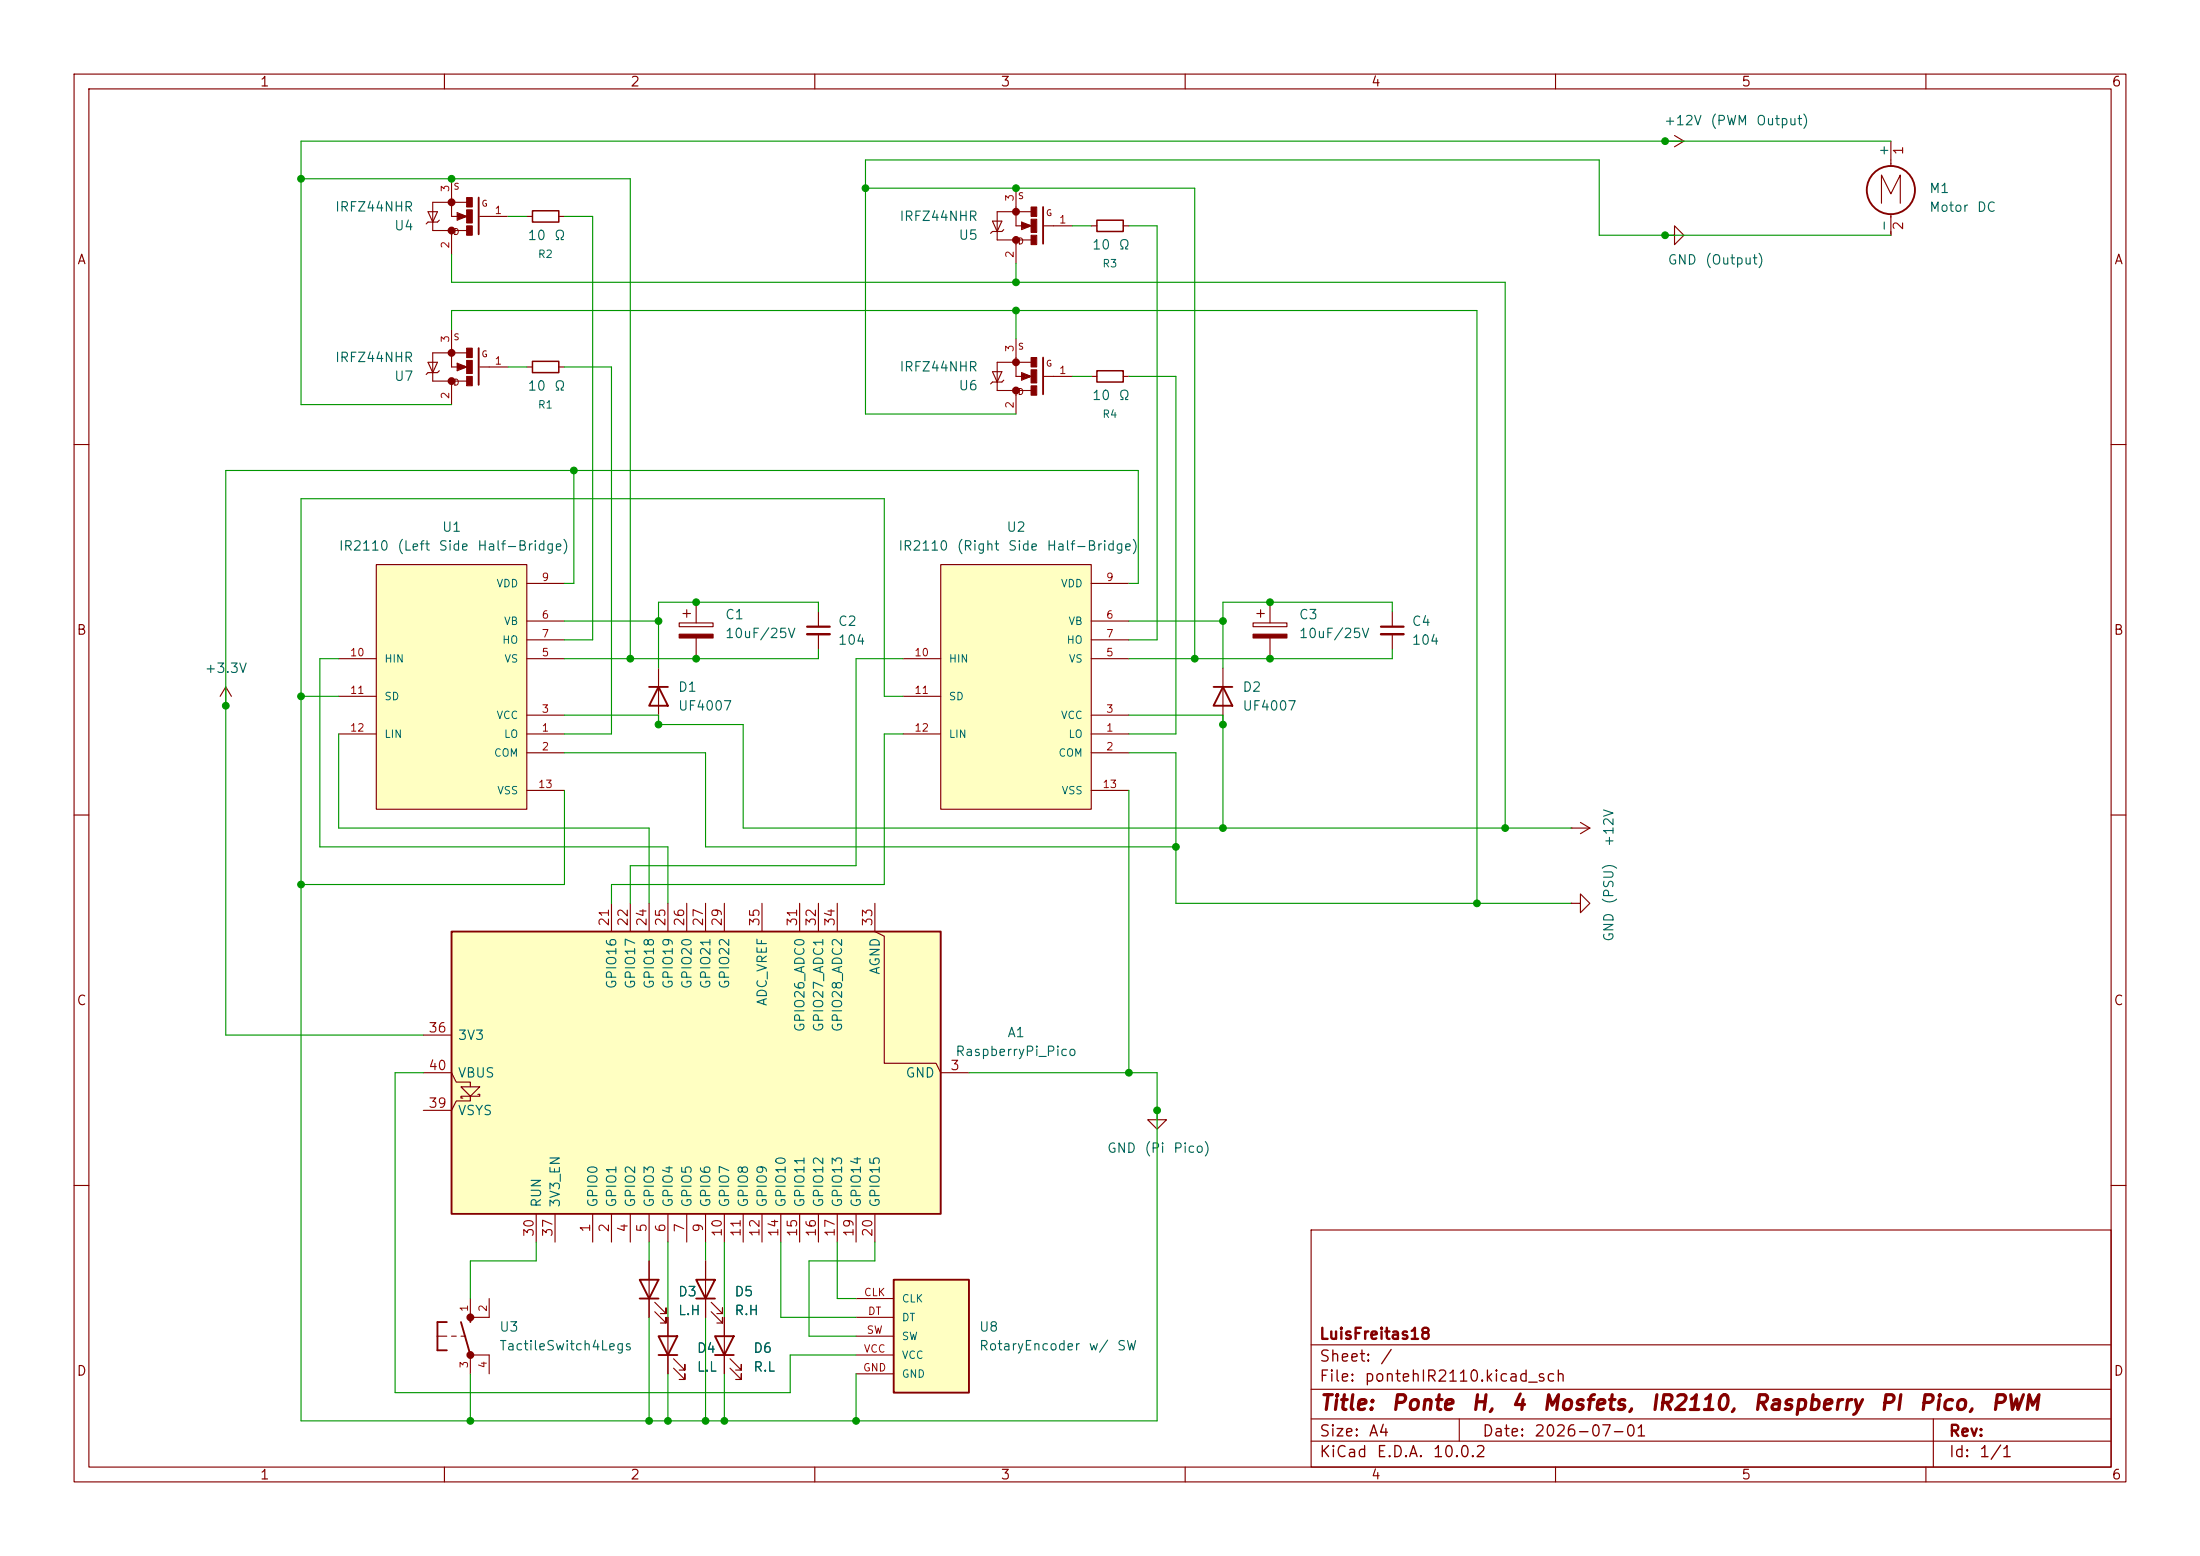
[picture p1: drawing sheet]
<svg xmlns="http://www.w3.org/2000/svg" width="297mm" height="210mm" viewBox="0 0 297 210" stroke-linecap="round" stroke-linejoin="round" font-family="sans-serif">
<g fill="none" stroke="#840000" stroke-width=".15">
<path d="M10 10h277v190h-277zM12 12h273v186h-273zM60 10v2M110 10v2M160 10v2M210 10v2M224.8 19.1h.1M224.8 19.1h2.5M226.1 18.3l1.2 .8M227.3 19.1l-1.2 .7M260 10v2M224.8 31.8h1.3v-1.3l1.2 1.3-1.2 1.2v-1.2"/>
<path d="M224.8 31.8h.1M10 60h2M285 60h2M165.1 90.2v7.6M10 110h2M212.1 111.8h.1M212.1 111.8h2.5M213.4 111l1.2 .8M214.6 111.8l-1.2 .7M285 110h2M212.1 121.9h1.3v-1.2l1.2 1.2-1.2 1.3v-1.3M212.1 121.9h.1"/>
<path d="M10 160h2M177 166h108v32h-108zM285 160h2M60 198v2M110 198v2M160 198v2M177 194.5h108M177 191.5h108M177 187.5h108M177 181.5h108M197 191.5v3M210 198v2"/>
<path d="M260 198v2M261 191.5v6.5"/>
</g>
<path d="M163.8 92.7h2.6M165.1 92.7l1.3 2.6h-2.6z" fill="none" stroke="#840000" stroke-width=".25"/>
<path d="M50.8 76.2h20.3v33h-20.3z" fill="#ffffc2"/>
<g fill="none" stroke="#840000" stroke-width=".15">
<path d="M255.3 19.1v3.3M57.8 28.6h1.3l-.7 1.4zM59.3 29.7l-.2 .3h-1.3l-.3 .2M61 24.1v5.1h.8M61 31.1v3.2M61.7 28.7l1.3 .5-1.3 .5zM63 27.3h-4.6v3.8h4.6M64.8 29.2h3.8M71.1 29.2h.8M75.4 29.2h.8M147.3 30.5h.8M151.6 30.5h.8"/>
<path d="M254 27.4v-3.8l1.3 2.6 1.2-2.6v3.8M255.3 28.9v2.9M57.8 48.9h1.3l-.7 1.4zM59.3 50l-.2 .3h-1.3l-.3 .2M61 44.5v5h.8M61 51.4v3.2M61.7 49l1.3 .5-1.3 .5zM63 47.6h-4.6v3.8h4.6M64.8 49.5h3.8M71.1 49.5h.8M75.4 49.5h.8M134 50.2h1.3l-.7 1.4z"/>
<path d="M135.5 51.3l-.2 .3h-1.3l-.3 .2M137.2 45.7v5.1h.8M137.2 52.7v3.2M137.9 50.3l1.3 .5-1.3 .5zM139.2 48.9h-4.6v3.8h4.6M141 50.8h3.8M147.3 50.8h.8M151.6 50.8h.8M50.8 76.2h20.3v33h-20.3zM71.1 78.7h5.1M30.5 95.3h.1M30.5 92.7l-.8 1.3"/>
<path d="M30.5 92.7l.7 1.3M30.5 92.7v2.6M45.7 99.1h5.1M45.7 88.9h5.1M45.7 94h5.1M71.1 99.1h5.1M71.1 96.5h5.1M71.1 88.9h5.1M71.1 83.8h5.1M71.1 86.4h5.1M88.9 90.2v7.6M91.7 84.1h4.6v.5h-4.6z"/>
<path d="M92.2 82.8h1M92.7 82.3v1M94 81.3v2.8M94 86.1v2.8M110.5 82.6v2M110.5 85.6v2M169.2 84.1h4.5v.5h-4.5zM169.7 82.8h1M170.2 82.3v1M171.4 81.3v2.8M171.4 86.1v2.8M188 82.6v2"/>
<path d="M188 85.6v2M71.1 101.6h5.1M71.1 106.7h5.1"/>
</g>
<g fill="#840000" stroke="#840000" stroke-width=".15">
<path d="M169.2 85.6h4.5v.5h-4.5z"/>
<path d="M91.7 85.6h4.6v.5h-4.6z"/>
</g>
<path d="M62.1 29.2h-.3v-.2l.9 .2-.9 .3M62.1 49.5h-.3v-.2l.9 .2-.9 .3M138.3 50.8h-.3v-.3l.9 .3-.9 .3M109 84.6h3M186.4 84.6h3.1" fill="none" stroke="#840000" stroke-width=".3"/>
<path d="M109 85.6h3M186.4 85.6h3.1" fill="none" stroke="#840000" stroke-width=".33"/>
<g fill="none" stroke="#840000" stroke-width=".25">
<path d="M64.6 26.7v4.9M64.6 47v4.9M140.8 48.3v4.9M87.6 92.7h2.6M88.9 92.7l1.3 2.6h-2.6z"/>
<circle cx="255.3" cy="25.7" r="3.3"/>
</g>
<path d="M71.9 28.4h3.5v1.6h-3.5zM148.1 29.7h3.5v1.5h-3.5zM71.9 48.8h3.5v1.5h-3.5zM148.1 50h3.5v1.6h-3.5z" fill="none" stroke="#840000" stroke-width=".2"/>
<g fill="#840000" stroke="#840000" stroke-width=".14">
<path d="M63 30.5h.8v1.2h-.8z"/>
<path d="M63 28.3h.8v1.8h-.8z"/>
<path d="M63 26.7h.8v1.2h-.8z"/>
<path d="M63 50.8h.8v1.3h-.8z"/>
<path d="M63 48.6h.8v1.8h-.8z"/>
<path d="M63 47h.8v1.3h-.8z"/>
<path d="M139.2 52.1h.8v1.2h-.8z"/>
<path d="M139.2 49.9h.8v1.8h-.8z"/>
<path d="M139.2 48.3h.8v1.2h-.8z"/>
</g>
<g fill="#840000" stroke="#840000" stroke-width=".41">
<circle cx="61" cy="31.1" r=".33"/>
<circle cx="61" cy="27.3" r=".33"/>
<circle cx="61" cy="51.4" r=".33"/>
<circle cx="61" cy="47.6" r=".33"/>
<circle cx="137.2" cy="52.7" r=".33"/>
<circle cx="137.2" cy="48.9" r=".33"/>
</g>
<path d="M127 76.2h20.3v33h-20.3z" fill="#ffffc2"/>
<g fill="none" stroke="#840000" stroke-width=".15">
<path d="M134 29.8h1.3l-.7 1.4zM135.5 31l-.2 .2h-1.3l-.3 .3M137.2 25.4v5.1h.8M137.2 32.4v3.2M137.9 30l1.3 .5-1.3 .5zM139.2 28.6h-4.6v3.8h4.6M141 30.5h3.8M127 76.2h20.3v33h-20.3zM147.3 78.7h5.1M121.9 99.1h5.1M121.9 88.9h5.1M121.9 94h5.1"/>
<path d="M147.3 99.1h5.1M147.3 96.5h5.1M147.3 88.9h5.1M147.3 83.8h5.1M147.3 86.4h5.1M147.3 101.6h5.1M147.3 106.7h5.1M63.5 175.3v2.5h2.5v-2.5M87.6 170.2v7.6M88.4 177l1.5 1.6v-.8v.8h-.7M88.4 175.8l1.5 1.5v-.8v.8h-.7M90.2 177.8v7.6"/>
<path d="M97.8 177.8v7.6M59.1 180.3h1.2M61 180.3h.6M62.2 180.3h.7M63.5 185.4v-2.5h2.5v2.5M90.9 184.7l1.6 1.5v-.8v.8h-.8M90.9 183.4l1.6 1.5v-.7v.7h-.8M98.6 184.7l1.5 1.5v-.8v.8h-.8M98.6 183.4l1.5 1.5v-.7v.7h-.8"/>
</g>
<path d="M140.8 27.9v5M60.3 178.4h-1.2v3.8h1.2M62.2 178.4l1.3 4.5M63.5 177.8v.6M86.4 172.7h2.5l-1.3 2.6zM86.4 175.3h2.5M88.9 180.3h2.5l-1.2 2.6zM88.9 182.9h2.5M96.5 180.3h2.6l-1.3 2.6zM96.5 182.9h2.6" fill="none" stroke="#840000" stroke-width=".25"/>
<g fill="#840000" stroke="#840000" stroke-width=".41">
<circle cx="63.5" cy="177.8" r=".33"/>
<circle cx="63.5" cy="182.9" r=".33"/>
<circle cx="137.2" cy="32.4" r=".33"/>
<circle cx="137.2" cy="28.6" r=".33"/>
</g>
<g fill="#840000" stroke="#840000" stroke-width=".14">
<path d="M139.2 31.8h.8v1.2h-.8z"/>
<path d="M139.2 29.6h.8v1.8h-.8z"/>
<path d="M139.2 27.9h.8v1.3h-.8z"/>
</g>
<path d="M138.3 30.5h-.3v-.3l.9 .3-.9 .2" fill="none" stroke="#840000" stroke-width=".3"/>
<path d="M61 125.7h66v38.1h-66z" fill="#ffffc2"/>
<path d="M61 125.7h66v38.1h-66zM94 172.7h2.5l-1.3 2.6zM94 175.3h2.5" fill="none" stroke="#840000" stroke-width=".25"/>
<g fill="none" stroke="#840000" stroke-width=".15">
<path d="M57.1 139.7h3.9M82.5 121.9v3.8M85.1 121.9v3.8M87.6 121.9v3.8M90.2 121.9v3.8M92.7 121.9v3.8M95.2 121.9v3.8M97.8 121.9v3.8M102.9 121.9v3.8M107.9 121.9v3.8M110.5 121.9v3.8M113 121.9v3.8"/>
<path d="M118.1 121.9v3.8l1.3 .7v17.1h7l.6 1.3h3.8M57.1 144.8h3.9l.6 1.3h1.9v.6M62.2 146.7h2.6l-1.3 1.3zM63.5 148v.6h-1.9l-.6 1.3h-3.9M64.5 147.7h.3v.3h-2.6v.2h.3M156.2 149.9v1.2h1.3l-1.3 1.3-1.3-1.3h1.3M156.2 149.9h.1M72.4 163.8v3.8M74.9 163.8v3.8M80 163.8v3.8M82.5 163.8v3.8M85.1 163.8v3.8"/>
<path d="M87.6 163.8v3.8M90.2 163.8v3.8M92.7 163.8v3.8M95.2 163.8v3.8M95.2 170.2v7.6M96 177l1.5 1.6v-.8v.8h-.7M96 175.8l1.5 1.5v-.8v.8h-.7M97.8 163.8v3.8M100.3 163.8v3.8M102.9 163.8v3.8M105.4 163.8v3.8M107.9 163.8v3.8"/>
<path d="M110.5 163.8v3.8M113 163.8v3.8M115.6 163.8v3.8M118.1 163.8v3.8"/>
</g>
<path d="M120.6 172.7h10.2v15.3h-10.2z" fill="#ffffc2"/>
<path d="M120.6 172.7h10.2v15.3h-10.2z" fill="none" stroke="#840000" stroke-width=".25"/>
<g fill="none" stroke="#840000" stroke-width=".15">
<path d="M87.6 170.2v2.5M87.6 175.3v2.5M90.2 177.8v2.5M95.2 170.2v2.5M95.2 175.3v2.5M97.8 177.8v2.5M115.6 175.3h5M115.6 177.8h5M90.2 182.9v2.5M97.8 182.9v2.5M115.6 185.4h5M115.6 180.3h5"/>
<path d="M115.6 182.9h5"/>
</g>
<g fill="none" stroke="#009600" stroke-width=".15">
<path d="M255.3 19.1h-214.7v35.5h20.4M40.6 24.1h44.5v64.8M61 34.3v3.8h142.2v73.7M68.6 29.2h2.5M76.2 29.2h3.8v57.2h-3.8M116.8 25.4h44.5v63.5M137.2 35.6v2.5M144.8 30.5h2.5M152.4 30.5h3.8v55.9h-3.8M255.3 31.8h-39.4v-10.2h-99.1v34.3h20.4M61 44.5v-2.6h138.4v80M68.6 49.5h2.5"/>
<path d="M76.2 49.5h6.3v49.6h-6.3M137.2 41.9v3.8M144.8 50.8h2.5M152.4 50.8h6.3v48.3h-6.3M77.5 63.5v15.2h-1.3M152.4 78.7h1.3v-15.2h-123.2v76.2h26.6M40.6 94h5.1M45.7 99.1v12.7h41.9v10.1M45.7 88.9h-2.5v25.4h47v7.6M76.2 96.5h12.7v1.3h11.4v14h111.8M76.2 83.8h12.7M110.5 87.6v1.3h-34.3"/>
<path d="M110.5 82.6v-1.3h-21.6v8.9M121.9 94h-2.5v-26.7h-78.8v124.5h115.6v-47h-25.4M121.9 99.1h-2.5v20.3h-36.9v2.5M121.9 88.9h-6.3v27.9h-30.5v5.1M152.4 96.5h12.7v15.3M152.4 83.8h12.7M188 82.6v-1.3h-22.9v8.9M188 87.6v1.3h-35.6M76.2 101.6h19v12.7h63.5M76.2 106.7v12.7h-35.6M152.4 101.6h6.3v20.3h53.4M152.4 106.7v38.1"/>
<path d="M57.1 144.8h-3.8v43.2h53.4v-5.1h8.9M72.4 167.6v2.6h-8.9v5.1M87.6 167.6v2.6M87.6 177.8v14M90.2 167.6v10.2M95.2 167.6v2.6M95.2 177.8v14M97.8 167.6v10.2M105.4 167.6v10.2h10.2M113 167.6v7.7h2.6M118.1 167.6v2.6h-8.9v10.1h6.4M63.5 185.4v6.4"/>
<path d="M90.2 185.4v6.4M97.8 185.4v6.4M115.6 185.4v6.4"/>
</g>
<g fill="#009600" stroke="#009600" stroke-width=".14">
<circle cx="165.1" cy="83.8" r=".46"/>
<circle cx="165.1" cy="97.8" r=".46"/>
<circle cx="171.4" cy="88.9" r=".46"/>
<circle cx="171.4" cy="81.3" r=".46"/>
<circle cx="224.8" cy="31.8" r=".46"/>
<circle cx="224.8" cy="19.1" r=".46"/>
<circle cx="161.3" cy="88.9" r=".46"/>
<circle cx="165.1" cy="111.8" r=".46"/>
<circle cx="199.4" cy="121.9" r=".46"/>
<circle cx="203.2" cy="111.8" r=".46"/>
<circle cx="40.6" cy="119.4" r=".46"/>
<circle cx="30.5" cy="95.3" r=".46"/>
<circle cx="77.5" cy="63.5" r=".46"/>
<circle cx="40.6" cy="94" r=".46"/>
<circle cx="116.8" cy="25.4" r=".46"/>
<circle cx="61" cy="24.1" r=".46"/>
<circle cx="40.6" cy="24.1" r=".46"/>
<circle cx="88.9" cy="83.8" r=".46"/>
<circle cx="94" cy="88.9" r=".46"/>
<circle cx="94" cy="81.3" r=".46"/>
<circle cx="88.9" cy="97.8" r=".46"/>
<circle cx="85.1" cy="88.9" r=".46"/>
<circle cx="63.5" cy="191.8" r=".46"/>
<circle cx="90.2" cy="191.8" r=".46"/>
<circle cx="95.2" cy="191.8" r=".46"/>
<circle cx="87.6" cy="191.8" r=".46"/>
<circle cx="97.8" cy="191.8" r=".46"/>
<circle cx="115.6" cy="191.8" r=".46"/>
<circle cx="152.4" cy="144.8" r=".46"/>
<circle cx="156.2" cy="149.9" r=".46"/>
<circle cx="158.7" cy="114.3" r=".46"/>
<circle cx="137.2" cy="41.9" r=".46"/>
<circle cx="137.2" cy="25.4" r=".46"/>
<circle cx="137.2" cy="38.1" r=".46"/>
</g>
<g font-size="2" fill="#840000">
<text x="178" y="190.8">Title:</text>
<text x="187.7" y="190.8">Ponte</text>
<text x="198.5" y="190.8">H,</text>
<text x="203.8" y="190.8">4</text>
<text x="208.1" y="190.8">Mosfets,</text>
<text x="222.7" y="190.8">IR2110,</text>
<text x="236.5" y="190.8">Raspberry</text>
<text x="253.6" y="190.8">PI</text>
<text x="258.9" y="190.8">Pico,</text>
<text x="268.6" y="190.8">PWM</text>
</g>
<g font-size="1.5" fill="#840000">
<text x="178" y="184.2">Sheet:</text>
<text x="178" y="181.2">LuisFreitas18</text>
<text x="186.2" y="184.2">/</text>
<text x="178" y="186.9">File:</text>
<text x="184.1" y="186.9">pontehIR2110.kicad_sch</text>
<text x="178" y="197.1">KiCad</text>
<text x="178" y="194.3">Size:</text>
<text x="184.7" y="194.3">A4</text>
<text x="185.7" y="197.1">E.D.A.</text>
<text x="193.3" y="197.1">10.0.2</text>
<text x="200" y="194.3">Date:</text>
<text x="207" y="194.3">2026-07-01</text>
<text x="263" y="194.3">Rev:</text>
<text x="263" y="197.1">Id:</text>
<text x="267.1" y="197.1">1/1</text>
</g>
<g font-size="1.3" fill="#840000">
<text x="35" y="12">1</text>
<text x="85" y="12">2</text>
<text x="135" y="12">3</text>
<text x="185" y="12">4</text>
<text x="235" y="12">5</text>
<text x="285" y="12">6</text>
<text x="10.3" y="36">A</text>
<text x="285.3" y="36">A</text>
<text x="10.3" y="86">B</text>
<text x="285.3" y="86">B</text>
<text x="10.3" y="136">C</text>
<text x="285.3" y="136">C</text>
<text x="10.3" y="186">D</text>
<text x="285.3" y="186">D</text>
<text x="35" y="200">1</text>
<text x="85" y="200">2</text>
<text x="135" y="200">3</text>
<text x="185" y="200">4</text>
<text x="235" y="200">5</text>
<text x="285" y="200">6</text>
</g>
<g font-size="1.3" fill="#006464">
<text x="224.5" y="17.2">+12V</text>
<text x="230.8" y="17.2">(PWM</text>
<text x="237" y="17.2">Output)</text>
<text x="255.2" y="21.2" transform="rotate(-90 255.2 21.2)">+</text>
<text x="45.1" y="28.9">IRFZ44NHR</text>
<text x="260.4" y="26.4">M1</text>
<text x="260.4" y="28.9">Motor</text>
<text x="266.8" y="28.9">DC</text>
<text x="53.1" y="31.4">U4</text>
<text x="71.1" y="32.7">10</text>
<text x="74.7" y="32.7">Ω</text>
<text x="121.3" y="30.1">IRFZ44NHR</text>
<text x="129.3" y="32.7">U5</text>
<text x="147.3" y="34">10</text>
<text x="150.9" y="34">Ω</text>
<text x="255.2" y="31.4" transform="rotate(-90 255.2 31.4)">-</text>
<text x="225.1" y="36">GND</text>
<text x="230.1" y="36">(Output)</text>
<text x="45.1" y="49.2">IRFZ44NHR</text>
<text x="53.1" y="51.7">U7</text>
<text x="71.1" y="53">10</text>
<text x="74.7" y="53">Ω</text>
<text x="121.3" y="50.5">IRFZ44NHR</text>
<text x="129.3" y="53">U6</text>
<text x="147.3" y="54.3">10</text>
<text x="150.9" y="54.3">Ω</text>
<text x="45.6" y="74.6">IR2110</text>
<text x="53.5" y="74.6">(Left</text>
<text x="59.1" y="74.6">Side</text>
<text x="59.6" y="72.1">U1</text>
<text x="64.3" y="74.6">Half-Bridge)</text>
<text x="121.2" y="74.6">IR2110</text>
<text x="129.1" y="74.6">(Right</text>
<text x="135.8" y="72.1">U2</text>
<text x="136" y="74.6">Side</text>
<text x="141.2" y="74.6">Half-Bridge)</text>
<text x="97.8" y="83.9">C1</text>
<text x="175.3" y="83.9">C3</text>
<text x="97.8" y="86.4">10uF/25V</text>
<text x="113" y="84.8">C2</text>
<text x="113" y="87.3">104</text>
<text x="175.3" y="86.4">10uF/25V</text>
<text x="190.5" y="84.8">C4</text>
<text x="190.5" y="87.3">104</text>
<text x="27.5" y="91.1">+3.3V</text>
<text x="91.4" y="93.7">D1</text>
<text x="167.6" y="93.7">D2</text>
<text x="91.4" y="96.2">UF4007</text>
<text x="167.6" y="96.2">UF4007</text>
<text x="218.1" y="114.4" transform="rotate(-90 218.1 114.4)">+12V</text>
<text x="218.1" y="122.2" transform="rotate(-90 218.1 122.2)">(PSU)</text>
<text x="119.1" y="131.7" transform="rotate(-90 119.1 131.7)">AGND</text>
<text x="218.1" y="127.2" transform="rotate(-90 218.1 127.2)">GND</text>
<text x="83.5" y="133.6" transform="rotate(-90 83.5 133.6)">GPIO16</text>
<text x="86.1" y="133.6" transform="rotate(-90 86.1 133.6)">GPIO17</text>
<text x="88.6" y="133.6" transform="rotate(-90 88.6 133.6)">GPIO18</text>
<text x="91.1" y="133.6" transform="rotate(-90 91.1 133.6)">GPIO19</text>
<text x="93.7" y="133.6" transform="rotate(-90 93.7 133.6)">GPIO20</text>
<text x="96.2" y="133.6" transform="rotate(-90 96.2 133.6)">GPIO21</text>
<text x="98.8" y="133.6" transform="rotate(-90 98.8 133.6)">GPIO22</text>
<text x="103.8" y="135.9" transform="rotate(-90 103.8 135.9)">ADC_VREF</text>
<text x="61.7" y="140.7">3V3</text>
<text x="108.9" y="139.4" transform="rotate(-90 108.9 139.4)">GPIO26_ADC0</text>
<text x="111.5" y="139.4" transform="rotate(-90 111.5 139.4)">GPIO27_ADC1</text>
<text x="114" y="139.4" transform="rotate(-90 114 139.4)">GPIO28_ADC2</text>
<text x="128.9" y="142.8">RaspberryPi_Pico</text>
<text x="135.9" y="140.3">A1</text>
<text x="61.7" y="145.8">VBUS</text>
<text x="122.2" y="145.8">GND</text>
<text x="61.7" y="150.8">VSYS</text>
<text x="149.4" y="155.9">GND</text>
<text x="154.4" y="155.9">(Pi</text>
<text x="158.3" y="155.9">Pico)</text>
<text x="73.4" y="163.1" transform="rotate(-90 73.4 163.1)">RUN</text>
<text x="75.9" y="163.1" transform="rotate(-90 75.9 163.1)">3V3_EN</text>
<text x="81" y="163.1" transform="rotate(-90 81 163.1)">GPIO0</text>
<text x="83.5" y="163.1" transform="rotate(-90 83.5 163.1)">GPIO1</text>
<text x="86.1" y="163.1" transform="rotate(-90 86.1 163.1)">GPIO2</text>
<text x="88.6" y="163.1" transform="rotate(-90 88.6 163.1)">GPIO3</text>
<text x="91.1" y="163.1" transform="rotate(-90 91.1 163.1)">GPIO4</text>
<text x="93.7" y="163.1" transform="rotate(-90 93.7 163.1)">GPIO5</text>
<text x="96.2" y="163.1" transform="rotate(-90 96.2 163.1)">GPIO6</text>
<text x="98.8" y="163.1" transform="rotate(-90 98.8 163.1)">GPIO7</text>
<text x="101.3" y="163.1" transform="rotate(-90 101.3 163.1)">GPIO8</text>
<text x="103.8" y="163.1" transform="rotate(-90 103.8 163.1)">GPIO9</text>
<text x="106.4" y="163.1" transform="rotate(-90 106.4 163.1)">GPIO10</text>
<text x="108.9" y="163.1" transform="rotate(-90 108.9 163.1)">GPIO11</text>
<text x="111.5" y="163.1" transform="rotate(-90 111.5 163.1)">GPIO12</text>
<text x="114" y="163.1" transform="rotate(-90 114 163.1)">GPIO13</text>
<text x="116.5" y="163.1" transform="rotate(-90 116.5 163.1)">GPIO14</text>
<text x="119.1" y="163.1" transform="rotate(-90 119.1 163.1)">GPIO15</text>
<text x="91.4" y="175.3">D3</text>
<text x="91.4" y="177.8">L.H</text>
<text x="99.1" y="175.3">D5</text>
<text x="99.1" y="177.8">R.H</text>
<text x="67.3" y="182.6">TactileSwitch4Legs</text>
<text x="67.3" y="180">U3</text>
<text x="94" y="182.9">D4</text>
<text x="94" y="185.4">L.L</text>
<text x="101.6" y="182.9">D6</text>
<text x="101.6" y="185.4">R.L</text>
<text x="132.1" y="180">U8</text>
<text x="132.1" y="182.6">RotaryEncoder</text>
<text x="146.9" y="182.6">w/</text>
<text x="150.7" y="182.6">SW</text>
</g>
<g font-size="1.3" fill="#a90000">
<text x="257.2" y="21" transform="rotate(-90 257.2 21)">1</text>
<text x="257.2" y="31.2" transform="rotate(-90 257.2 31.2)">2</text>
<text x="82.5" y="125.1" transform="rotate(-90 82.5 125.1)">21</text>
<text x="85.1" y="125.1" transform="rotate(-90 85.1 125.1)">22</text>
<text x="87.6" y="125.1" transform="rotate(-90 87.6 125.1)">24</text>
<text x="90.1" y="125.1" transform="rotate(-90 90.1 125.1)">25</text>
<text x="92.7" y="125.1" transform="rotate(-90 92.7 125.1)">26</text>
<text x="95.2" y="125.1" transform="rotate(-90 95.2 125.1)">27</text>
<text x="97.8" y="125.1" transform="rotate(-90 97.8 125.1)">29</text>
<text x="102.8" y="125.1" transform="rotate(-90 102.8 125.1)">35</text>
<text x="107.9" y="125.1" transform="rotate(-90 107.9 125.1)">31</text>
<text x="110.5" y="125.1" transform="rotate(-90 110.5 125.1)">32</text>
<text x="113" y="125.1" transform="rotate(-90 113 125.1)">34</text>
<text x="118.1" y="125.1" transform="rotate(-90 118.1 125.1)">33</text>
<text x="57.7" y="139.7">36</text>
<text x="57.7" y="149.8">39</text>
<text x="57.7" y="144.8">40</text>
<text x="128.2" y="144.8">3</text>
<text x="72.4" y="167" transform="rotate(-90 72.4 167)">30</text>
<text x="74.9" y="167" transform="rotate(-90 74.9 167)">37</text>
<text x="80" y="166.4" transform="rotate(-90 80 166.4)">1</text>
<text x="82.5" y="166.4" transform="rotate(-90 82.5 166.4)">2</text>
<text x="85.1" y="166.4" transform="rotate(-90 85.1 166.4)">4</text>
<text x="87.6" y="166.4" transform="rotate(-90 87.6 166.4)">5</text>
<text x="90.1" y="166.4" transform="rotate(-90 90.1 166.4)">6</text>
<text x="92.7" y="166.4" transform="rotate(-90 92.7 166.4)">7</text>
<text x="95.2" y="166.4" transform="rotate(-90 95.2 166.4)">9</text>
<text x="97.8" y="167" transform="rotate(-90 97.8 167)">10</text>
<text x="100.3" y="167" transform="rotate(-90 100.3 167)">11</text>
<text x="102.8" y="167" transform="rotate(-90 102.8 167)">12</text>
<text x="105.4" y="167" transform="rotate(-90 105.4 167)">14</text>
<text x="107.9" y="167" transform="rotate(-90 107.9 167)">15</text>
<text x="110.5" y="167" transform="rotate(-90 110.5 167)">16</text>
<text x="113" y="167" transform="rotate(-90 113 167)">17</text>
<text x="115.5" y="167" transform="rotate(-90 115.5 167)">19</text>
<text x="118.1" y="167" transform="rotate(-90 118.1 167)">20</text>
</g>
<g font-size="1" fill="#a90000">
<text x="60.9" y="26" transform="rotate(-90 60.9 26)">3</text>
<text x="66.7" y="29.1">1</text>
<text x="137.1" y="27.3" transform="rotate(-90 137.1 27.3)">3</text>
<text x="60.9" y="33.6" transform="rotate(-90 60.9 33.6)">2</text>
<text x="137.1" y="34.9" transform="rotate(-90 137.1 34.9)">2</text>
<text x="142.9" y="30.4">1</text>
<text x="60.9" y="46.3" transform="rotate(-90 60.9 46.3)">3</text>
<text x="137.1" y="47.6" transform="rotate(-90 137.1 47.6)">3</text>
<text x="60.9" y="54" transform="rotate(-90 60.9 54)">2</text>
<text x="66.7" y="49.5">1</text>
<text x="142.9" y="50.7">1</text>
<text x="137.1" y="55.2" transform="rotate(-90 137.1 55.2)">2</text>
<text x="73" y="83.7">6</text>
<text x="73" y="78.7">9</text>
<text x="149.2" y="83.7">6</text>
<text x="149.2" y="78.7">9</text>
<text x="47.2" y="88.8">10</text>
<text x="73" y="88.8">5</text>
<text x="73" y="86.3">7</text>
<text x="123.4" y="88.8">10</text>
<text x="149.2" y="88.8">5</text>
<text x="149.2" y="86.3">7</text>
<text x="47.2" y="93.9">11</text>
<text x="123.4" y="93.9">11</text>
<text x="47.2" y="99">12</text>
<text x="73" y="99">1</text>
<text x="73" y="101.5">2</text>
<text x="73" y="96.4">3</text>
<text x="123.4" y="99">12</text>
<text x="149.2" y="99">1</text>
<text x="149.2" y="101.5">2</text>
<text x="149.2" y="96.4">3</text>
<text x="72.6" y="106.6">13</text>
<text x="148.8" y="106.6">13</text>
<text x="63.4" y="177.1" transform="rotate(-90 63.4 177.1)">1</text>
<text x="66" y="177.1" transform="rotate(-90 66 177.1)">2</text>
<text x="116.6" y="175.2">CLK</text>
<text x="117.1" y="177.7">DT</text>
<text x="63.4" y="184.8" transform="rotate(-90 63.4 184.8)">3</text>
<text x="66" y="184.8" transform="rotate(-90 66 184.8)">4</text>
<text x="116.4" y="185.3">GND</text>
<text x="116.5" y="182.8">VCC</text>
<text x="116.9" y="180.3">SW</text>
</g>
<g font-size="1" fill="#006464">
<text x="72.5" y="35.1">R2</text>
<text x="148.7" y="36.3">R3</text>
<text x="72.5" y="55.4">R1</text>
<text x="148.7" y="56.7">R4</text>
<text x="66.9" y="79.5">VDD</text>
<text x="143.1" y="79.5">VDD</text>
<text x="51.8" y="89.7">HIN</text>
<text x="67.7" y="87.1">HO</text>
<text x="68" y="84.6">VB</text>
<text x="68" y="89.7">VS</text>
<text x="128" y="89.7">HIN</text>
<text x="143.9" y="87.1">HO</text>
<text x="144.2" y="84.6">VB</text>
<text x="144.2" y="89.7">VS</text>
<text x="51.8" y="94.8">SD</text>
<text x="128" y="94.8">SD</text>
<text x="51.8" y="99.8">LIN</text>
<text x="66.9" y="97.3">VCC</text>
<text x="68" y="99.8">LO</text>
<text x="128" y="99.8">LIN</text>
<text x="143.1" y="97.3">VCC</text>
<text x="144.2" y="99.8">LO</text>
<text x="66.6" y="102.4">COM</text>
<text x="67" y="107.5">VSS</text>
<text x="142.8" y="102.4">COM</text>
<text x="143.2" y="107.5">VSS</text>
<text x="121.7" y="176">CLK</text>
<text x="121.7" y="178.6">DT</text>
<text x="121.7" y="181.1">SW</text>
<text x="121.7" y="183.7">VCC</text>
<text x="121.7" y="186.2">GND</text>
</g>
<g font-size=".8" fill="#840000">
<text x="61.2" y="25.8">S</text>
<text x="64.9" y="28.1">G</text>
<text x="137.4" y="27.1">S</text>
<text x="141.1" y="29.4">G</text>
<text x="61.1" y="31.9">D</text>
<text x="137.3" y="33.2">D</text>
<text x="61.2" y="46.1">S</text>
<text x="137.4" y="47.4">S</text>
<text x="61.1" y="52.2">D</text>
<text x="64.9" y="48.4">G</text>
<text x="137.3" y="53.5">D</text>
<text x="141.1" y="49.7">G</text>
</g>
</svg>
